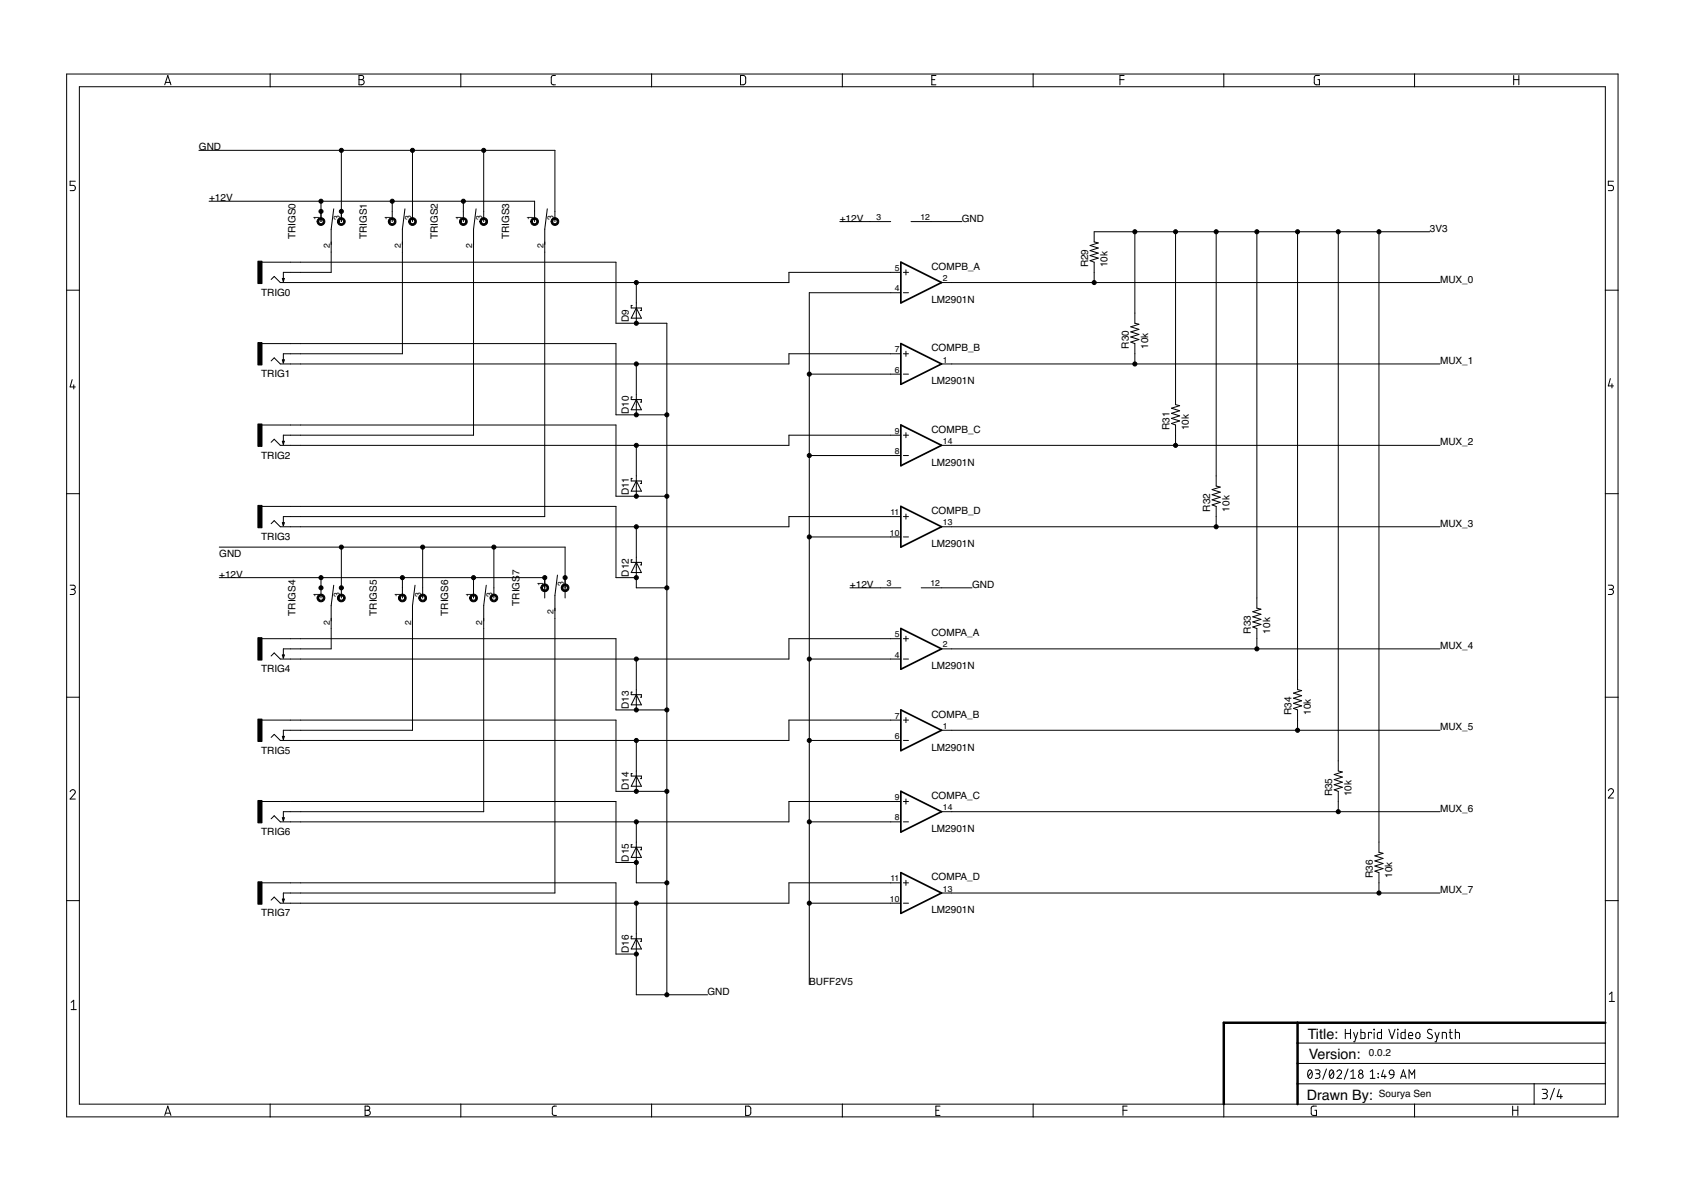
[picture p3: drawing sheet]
<svg xmlns="http://www.w3.org/2000/svg" width="420mm" height="297mm" viewBox="0 0 420 297" stroke-linecap="round" stroke-linejoin="round" font-family="sans-serif">
<path d="M224.9 65.4l10.2 5.1-10.2 5.1zM224.9 85.8l10.2 5-10.2 5.1zM224.9 106.1l10.2 5.1-10.2 5zM224.9 126.4l10.2 5.1-10.2 5.1zM224.9 156.9l10.2 5.1-10.2 5zM224.9 177.2l10.2 5.1-10.2 5.1zM224.9 197.5l10.2 5.1-10.2 5.1zM224.9 217.8l10.2 5.1-10.2 5.1z" fill="none" stroke="#000" stroke-width=".42"/>
<g fill="none" stroke="#000" stroke-width=".25">
<path d="M16.6 18.5h387.3v260.3h-387.3zM67.4 18.5v3.2M89.6 18.8h.7a.52 .52 0 0 1 .5 .6 .52 .52 0 0 1-.5 .5 .65 .65 0 0 1 .6 .6 .65 .65 0 0 1-.6 .7h-.7zM89.6 19.9h.7M115 18.5v3.2M138.7 18.8l-.9 .1-.2 .4v1.5l.4 .3 .7 .1M162.7 18.5v3.2M184.9 18.8l.8 .1 .4 .4v1.4l-.4 .4-.8 .1zM210.3 18.5v3.2M232.6 19.9h.8M233.7 18.8h-1.1v2.4h1.1M257.9 18.5v3.2"/>
<path d="M279.6 19.9h1M280.6 18.8h-1v2.4M305.5 18.5v3.2M329.4 18.8l-1 .1-.3 .3v1.6l.4 .3 .9 .1v-1.3h-.4M353.1 18.5v3.2M377.9 18.8v2.4M377.9 19.9h1.3M379.2 18.8v2.4M19.8 21.7h381v253.9h-381zM41.1 21.2l.8-2.4 .8 2.4M41.3 20.6h1.2M49.7 37.5h88.8v17.8"/>
<path d="M85.2 37.5v17.8M103 37.5v17.8M120.8 37.5v17.8M18.8 45.2h-1.3v1.1h.8a.67 .67 0 0 1 .5 .6 .67 .67 0 0 1-.5 .7h-.8M52.2 50.2h81.3v5.1M80.1 50.2v5.1M83.3 52.1l-.6 5.1v10.8h-12v2.3M97.9 50.2v5.1M101.1 52.1l-.6 5.1v31.1h-29.8v2.3M115.7 50.2v5.1M118.9 52.1l-.7 5.1v51.4h-47.5v2.3M136.6 52.1l-.6 5.1v71.7h-65.3v2.3"/>
<path d="M209.7 55.3h12.7M227.4 55.3h12.7M283.3 57.8v22.9l1 .2-2 .7 2 .6-2 .6 2 .7-2 .6 2 .7-2 .6 1 .4v5M293.5 57.8v43.2l1 .3-2 .6 2 .6-2 .7 2 .6-2 .6 2 .7-2 .6 1 .4v5.1M303.6 57.8v63.5l1 .3-2 .6 2 .7-2 .6 2 .6-2 .7 2 .6-2 .6 1 .4v5.1M313.8 57.8v94l1 .3-2 .6 2 .6-2 .7 2 .6-2 .6 2 .7-2 .6 1 .4v5.1M323.9 57.8v114.3l1.1 .3-2.1 .6 2.1 .7-2.1 .6 2.1 .6-2.1 .7 2.1 .6-2.1 .6 1 .4v5.1M334.1 57.8v134.6l1 .3-2 .6 2 .7-2 .6 2 .6-2 .7 2 .6-2 .6 1 .4v5.1M344.3 57.8v154.9l1 .3-2.1 .6 2.1 .7-2.1 .6 2.1 .6-2.1 .7 2.1 .6-2.1 .6 1.1 .4v5.1M357 57.8h-83.8v2.6l1 .2-2.1 .7 2.1 .6-2.1 .6 2.1 .7-2.1 .6 2.1 .6-2.1 .7 1.1 .3v5.1M402.8 45.2h-1.3v1.1h.8a.67 .67 0 0 1 .5 .6 .67 .67 0 0 1-.5 .7h-.8M16.6 72.4h3.2"/>
<path d="M65.4 65.4h88.4v15.3h12.7v167.6M70.5 69.5h.5l-.3 .8zM157.8 76.2h-.2v.7h2.5v.6h-.2M158.9 76.9l1.2 2.5h-2.5zM158.9 70.5v10.2M224.9 68h-27.9v2.5h-127l-1.5-1.5-.8 .8M224.9 73.1h-22.9v172.7M225.5 68h1.3M225.5 73.1h1.3M226.2 67.4v1.2M235.1 70.5h124.4M400.8 72.4h3.1"/>
<path d="M18 94.8l-.5 1.8h1.3M18.4 96.1v1M65.4 85.8h88.4v17.7h12.7M70.5 89.8h.5l-.3 .8zM157.8 99.1h-.2v.6h2.5v.7h-.2M158.9 90.8v12.7M158.9 99.7l1.2 2.6h-2.5zM202 93.4h22.9M224.9 88.3h-27.9v2.5h-127l-1.5-1.5-.8 .8M225.5 88.3h1.3M225.5 93.4h1.3M226.2 87.7v1.2"/>
<path d="M235.1 90.8h124.4M402 94.5l-.5 1.8h1.3M402.4 95.8v1M65.4 106.1h88.4v17.8h12.7M70.5 110.2h.5l-.3 .7zM157.8 119.4h-.2v.7h2.5v.6h-.2M158.9 111.2v12.7M202 113.7h22.9M224.9 108.6h-27.9v2.6h-127l-1.5-1.6-.8 .8M225.5 108.6h1.3M225.5 113.7h1.3M226.2 108v1.3"/>
<path d="M235.1 111.2h124.4M16.6 123.2h3.2M54.7 136.6h86.4v12.7M65.4 126.4h88.4v17.8h5.1M70.5 130.5h.5l-.3 .7zM85.2 136.6v12.7M105.5 136.6v12.7M123.3 136.6v12.7M157.8 139.7h-.2v.7h2.5v.6h-.2M158.9 131.5v15.2h7.6M158.9 120.1l1.2 2.5h-2.5zM202 134h22.9"/>
<path d="M224.9 128.9h-27.9v2.6h-127l-1.5-1.5-.8 .7M225.5 128.9h1.3M225.5 134h1.3M226.2 128.3v1.3M235.1 131.5h124.4M400.8 123.2h3.1M17.5 146.1h.8a.52 .52 0 0 1 .5 .5 .52 .52 0 0 1-.5 .5h-.5M18.1 147.1a.65 .65 0 0 1 .7 .7 .65 .65 0 0 1-.7 .6h-.6M54.7 144.2h81.3v5.1M65.4 159.4h88.4v17.8h12.7M80.1 144.2v5.1M83.3 146.1l-.6 5.1v10.8h-12v2.3"/>
<path d="M100.5 144.2v5.1M103.6 146.1l-.6 5.1v31.1h-32.3v2.3M118.2 144.2v5.1M121.4 146.1l-.6 5.1v51.4h-50.1v2.3M139.2 143.6l-.7 5v74.3h-67.8v2.3M158.9 140.4l1.2 2.5h-2.5zM212.2 146.7h12.7M224.9 159.4h-27.9v5.1h-127l-1.5-1.5-.8 .7M225.5 159.4h1.3M226.2 158.8v1.3M230 146.7h12.7M401.5 146.1h.8a.52 .52 0 0 1 .5 .5 .52 .52 0 0 1-.5 .5h-.5"/>
<path d="M402.1 147.1a.65 .65 0 0 1 .7 .7 .65 .65 0 0 1-.7 .6h-.6M16.6 174h3.2M65.4 179.7h88.4v17.8h12.7M70.5 163.5h.5l-.3 .8zM157.8 172.8h-.2v.6h2.5v.6h-.2M158.9 164.5v12.7M158.9 173.4l1.2 2.5h-2.5zM202 164.5h22.9M224.9 179.7h-27.9v5.1h-127l-1.5-1.5-.8 .8M225.5 164.5h1.3M225.5 179.7h1.3M226.2 179.1v1.3"/>
<path d="M235.1 162h124.4M400.8 174h3.1M17.5 197.6a.64 .64 0 0 1 .9-.5 .64 .64 0 0 1 .2 1l-1.1 1.4h1.3M70.5 183.8h.5l-.3 .8zM157.8 193.1h-.2v.6h2.5v.7h-.2M158.9 184.8v12.7M158.9 193.7l1.2 2.6h-2.5zM202 184.8h22.9M225.5 184.8h1.3M226.2 199.4v1.3M235.1 182.3h124.4M401.5 197.4a.64 .64 0 0 1 .9-.5 .64 .64 0 0 1 .2 1l-1.1 1.3h1.3"/>
<path d="M65.4 200.1h88.4v15.2h5.1M70.5 204.1h.5l-.3 .8zM157.8 210.8h-.2v.7h2.5v.6h-.2M158.9 205.1v15.3h7.6M158.9 211.5l1.2 2.5h-2.5zM202 205.1h22.9M224.9 200.1h-27.9v5h-127l-1.5-1.5-.8 .8M225.5 200.1h1.3M225.5 205.1h1.3M226.2 219.7v1.3M235.1 202.6h124.4M16.6 224.8h3.2"/>
<path d="M65.4 220.4h88.4v17.7h5.1M70.5 224.4h.5l-.3 .8zM157.8 233.7h-.2v.6h2.5v.7h-.2M158.9 225.4v22.9h17.7M158.9 234.3l1.2 2.6h-2.5zM202 225.4h22.9M224.9 220.4h-27.9v5h-127l-1.5-1.5-.8 .8M225.5 220.4h1.3M225.5 225.4h1.3M235.1 222.9h124.4M400.8 224.8h3.1M17.8 250.2l.6-.5v2.3"/>
<path d="M17.8 252h1.2M335.9 256.9v2.3M335.9 258h1.2M337.1 256.9v2.3M337.9 257.7l.6 1.5M339 257.7l-.8 2.3h-.3M339.7 256.9v2.3h.9l.2-.2v-1.1l-.2-.2h-.9M342.4 258v-.3h-.8v1.5M343 256.9l.1 .1zM343 257.7v1.5M344.9 256.9v2.3h-.8l-.2-.2v-1.1l.2-.2h.8M346.7 256.9l.8 2.3 .8-2.3"/>
<path d="M348.9 256.9l.1 .1zM349 257.7v1.5M350.8 256.9v2.3h-.8l-.2-.2v-1.1l.2-.2h.8M351.6 258.5h1.1a.55 .55 0 0 0-.4-.8 .55 .55 0 0 0-.7 .5l.1 .9 1 .1M353.6 257.9l.3-.2 .5 .2 .1 .8a.53 .53 0 0 1-.5 .6 .53 .53 0 0 1-.6-.6zM357.5 257.1a.58 .58 0 0 0-.9-.1 .58 .58 0 0 0 0 .9l.8 .4a.59 .59 0 0 1 0 .9 .59 .59 0 0 1-.9-.1l-.2-.2M358.2 257.7l.6 1.5M359.3 257.7l-.8 2.3h-.3M360.1 259.2v-1.5l.9 .1 .1 1.4M361.8 257.7h.8M362 256.9v2l.2 .2 .4 .1M363.3 257.7l1 .1 .1 1.4"/>
<path d="M363.3 256.9v2.3M401.8 248.2l.6-.6v2.4M401.8 250h1.3M41.1 278.4l.8-2.3 .8 2.3M41.3 277.9h1.2M67.4 275.6v3.2M91.1 276.1h.7a.52 .52 0 0 1 .5 .5 .52 .52 0 0 1-.5 .5 .65 .65 0 0 1 .7 .7 .65 .65 0 0 1-.7 .6h-.7zM91.1 277.1h.7M115 275.6v3.2M138.9 276.1h-.7l-.3 .5v1.5l.3 .3h.7M162.7 275.6v3.2M186.1 276.1h.9l.4 .4v1.5l-.4 .4h-.9z"/>
<path d="M210.3 275.6v3.2M233.6 277.1h.8M234.7 276.1h-1.1v2.3h1.1M257.9 275.6v3.2M280.4 277.1h1M281.4 276.1h-1v2.3M305.5 275.6v3.2M323.9 270.5h76.9M323.9 265.5h76.9M323.9 260.4h76.9M326.7 267.2l.2-.1a.86 .86 0 0 1 .7 1.3 .6 .6 0 0 1-.6 .8 .6 .6 0 0 1-.5-.8zM327.5 267.5l-.9 1.2"/>
<path d="M328.4 267.1h.7a.48 .48 0 0 1 .4 .4 .48 .48 0 0 1-.4 .5h-.5M328.7 276.1h-1l-.3 .3-.1 1.5 .3 .4 1.1 .1v-1.3h-.4M329 268a.58 .58 0 0 1 .5 .6 .58 .58 0 0 1-.5 .6h-.6M331.2 266.8l-1 2.6M332.1 267.2l.1-.1a.86 .86 0 0 1 .8 1.3 .6 .6 0 0 1-.6 .8 .6 .6 0 0 1-.5-.8zM332.9 267.5l-1 1.2M333.8 267.5a.58 .58 0 0 1 .8-.4 .58 .58 0 0 1 .2 .9l-1 1.2h1.1M336.5 266.8l-.9 2.6M337.2 269.2h1.2M337.2 267.5l.6-.4v2.1M342.1 269.2h1.2M342.1 267.5l.6-.4v2.1"/>
<path d="M344 267.9l.1 .2zM344 268.9l.1 .1zM345.4 267.1l-.5 1.6h1.2M345.7 268.2v1M347 267.3l.3-.2 .6 .2 .1 .9-1-.1-.2-.3zM348 268.2l-.3 .7-.7 .3M349.7 269.2l.7-2.1 .6 2.1M349.8 268.6h1.1M351.8 269.2v-2.1l.7 1.1 .7-1.1v2.1M353.1 275.6v3.2M377.6 277.1h1.3M377.6 276.1v2.3"/>
<path d="M378.9 276.1v2.3M383 270.5v5.1M385 271.9h.8a.52 .52 0 0 1 .5 .5 .52 .52 0 0 1-.5 .5h-.5M385.7 272.9a.65 .65 0 0 1 .6 .7 .65 .65 0 0 1-.6 .6h-.7M388 271.7l-1 2.8M389.3 271.9l-.6 1.8h1.4M389.7 273.2v1"/>
<circle cx="339.7" cy="268.6" r=".58"/>
<circle cx="339.7" cy="267.5" r=".47"/>
</g>
<path d="M64.4 65.2h1v5.6h-1zM64.4 85.5h1v5.6h-1zM64.4 105.8h1v5.6h-1zM64.4 126.2h1v5.5h-1zM64.4 159.2h1v5.6h-1zM64.4 179.5h1v5.6h-1zM64.4 199.8h1v5.6h-1zM64.4 220.1h1v5.6h-1z" fill="#000" stroke="#000" stroke-width=".25"/>
<path d="M323.9 255.3v20.3M400.8 255.3h-95.3v20.3" fill="none" stroke="#000" stroke-width=".61"/>
<g fill="#000" stroke="#000" stroke-width=".25">
<path d="M79.4 54.7a.97 .97 0 0 1 1.5 .1 .97 .97 0 0 1-.5 1.4 .97 .97 0 0 1-1.2-.9h.4a.56 .56 0 0 1 .7-.6 .56 .56 0 0 1 .2 .9 .56 .56 0 0 1-.9-.1v-.2h-.4z" fill-rule="evenodd"/>
<path d="M84.5 54.7a.97 .97 0 0 1 1.5 .1 .97 .97 0 0 1-.5 1.4 .97 .97 0 0 1-1.3-.9h.4a.56 .56 0 0 1 .8-.6 .56 .56 0 0 1 .2 .9 .56 .56 0 0 1-.9-.1l-.1-.2h-.4z" fill-rule="evenodd"/>
<path d="M97.2 54.7a.96 .96 0 0 1 1.5 .1 .96 .96 0 0 1-.5 1.4 .96 .96 0 0 1-1.3-.9h.4a.56 .56 0 0 1 .8-.6 .56 .56 0 0 1 .2 .9 .56 .56 0 0 1-.9-.1l-.1-.2h-.4z" fill-rule="evenodd"/>
<path d="M102.2 54.7a.96 .96 0 0 1 1.6 .1 .96 .96 0 0 1-.5 1.4 .96 .96 0 0 1-1.3-.9h.4a.56 .56 0 0 1 .8-.6 .56 .56 0 0 1 .2 .9 .56 .56 0 0 1-.9-.1l-.1-.2h-.4z" fill-rule="evenodd"/>
<path d="M114.9 54.7a.96 .96 0 0 1 1.6 0 .96 .96 0 0 1-.5 1.5 .96 .96 0 0 1-1.3-.9h.4a.56 .56 0 0 1 .8-.5 .56 .56 0 0 1 .1 1 .56 .56 0 0 1-.9-.3v-.2h-.4z" fill-rule="evenodd"/>
<path d="M120 54.7a.96 .96 0 0 1 1.5 0 .96 .96 0 0 1-.4 1.5 .96 .96 0 0 1-1.3-.9h.4a.56 .56 0 0 1 .8-.5 .56 .56 0 0 1 .1 1 .56 .56 0 0 1-.9-.3v-.2h-.4z" fill-rule="evenodd"/>
<path d="M132.7 54.7a.96 .96 0 0 1 1.5 0 .96 .96 0 0 1-.4 1.5 .96 .96 0 0 1-1.3-.9h.4a.56 .56 0 0 1 .8-.5 .56 .56 0 0 1 .1 1 .56 .56 0 0 1-.9-.3v-.2h-.4z" fill-rule="evenodd"/>
<path d="M137.8 54.7a.96 .96 0 0 1 1.5 0 .96 .96 0 0 1-.5 1.5 .96 .96 0 0 1-1.2-.9h.4a.56 .56 0 0 1 .8-.5 .56 .56 0 0 1 .1 1 .56 .56 0 0 1-.9-.3v-.2h-.4z" fill-rule="evenodd"/>
<path d="M79.4 148.7a.97 .97 0 0 1 1.5 0 .97 .97 0 0 1-.5 1.5 .97 .97 0 0 1-1.2-.9h.4a.56 .56 0 0 1 .7-.6 .56 .56 0 0 1 .2 .9 .56 .56 0 0 1-.9-.2v-.1h-.4z" fill-rule="evenodd"/>
<path d="M84.5 148.7a.97 .97 0 0 1 1.5 0 .97 .97 0 0 1-.5 1.5 .97 .97 0 0 1-1.3-.9h.4a.56 .56 0 0 1 .8-.6 .56 .56 0 0 1 .2 .9 .56 .56 0 0 1-.9-.2l-.1-.1h-.4z" fill-rule="evenodd"/>
<path d="M99.7 148.7a.96 .96 0 0 1 1.5 0 .96 .96 0 0 1-.5 1.5 .96 .96 0 0 1-1.2-.9h.4a.56 .56 0 0 1 .7-.6 .56 .56 0 0 1 .3 .9 .56 .56 0 0 1-1-.2v-.1h-.4z" fill-rule="evenodd"/>
<path d="M104.8 148.7a.96 .96 0 0 1 1.5 0 .96 .96 0 0 1-.5 1.5 .96 .96 0 0 1-1.2-.9h.4a.56 .56 0 0 1 .7-.6 .56 .56 0 0 1 .2 .9 .56 .56 0 0 1-.9-.2v-.1h-.4z" fill-rule="evenodd"/>
<path d="M117.5 148.7a.96 .96 0 0 1 1.5 0 .96 .96 0 0 1-.5 1.5 .96 .96 0 0 1-1.2-.9h.4a.56 .56 0 0 1 .8-.5 .56 .56 0 0 1 .1 .9 .56 .56 0 0 1-.9-.3v-.1h-.4z" fill-rule="evenodd"/>
<path d="M122.5 148.7a.96 .96 0 0 1 1.6 0 .96 .96 0 0 1-.5 1.5 .96 .96 0 0 1-1.3-.9h.4a.56 .56 0 0 1 .8-.5 .56 .56 0 0 1 .2 .9 .56 .56 0 0 1-.9-.3l-.1-.1h-.4z" fill-rule="evenodd"/>
<path d="M135.2 146.1a.96 .96 0 0 1 1.6 0 .96 .96 0 0 1-.5 1.5 .96 .96 0 0 1-1.3-.9h.4a.56 .56 0 0 1 .8-.5 .56 .56 0 0 1 .2 1 .56 .56 0 0 1-.9-.3l-.1-.2h-.4z" fill-rule="evenodd"/>
<path d="M140.3 146.1a.96 .96 0 0 1 1.6 0 .96 .96 0 0 1-.5 1.5 .96 .96 0 0 1-1.3-.9h.4a.56 .56 0 0 1 .8-.5 .56 .56 0 0 1 .1 1 .56 .56 0 0 1-.9-.3v-.2h-.4z" fill-rule="evenodd"/>
<circle cx="85.2" cy="37.5" r=".51"/>
<circle cx="103" cy="37.5" r=".51"/>
<circle cx="120.8" cy="37.5" r=".51"/>
<circle cx="80.1" cy="50.2" r=".51"/>
<circle cx="80.1" cy="52.8" r=".51"/>
<circle cx="85.2" cy="52.8" r=".51"/>
<circle cx="97.9" cy="50.2" r=".51"/>
<circle cx="115.7" cy="50.2" r=".51"/>
<circle cx="283.3" cy="57.8" r=".51"/>
<circle cx="293.5" cy="57.8" r=".51"/>
<circle cx="303.6" cy="57.8" r=".51"/>
<circle cx="313.8" cy="57.8" r=".51"/>
<circle cx="323.9" cy="57.8" r=".51"/>
<circle cx="334.1" cy="57.8" r=".51"/>
<circle cx="344.3" cy="57.8" r=".51"/>
<circle cx="158.9" cy="70.5" r=".51"/>
<circle cx="273.2" cy="70.5" r=".51"/>
<circle cx="158.9" cy="80.7" r=".51"/>
<circle cx="158.9" cy="90.8" r=".51"/>
<circle cx="202" cy="93.4" r=".51"/>
<circle cx="283.3" cy="90.8" r=".51"/>
<circle cx="158.9" cy="111.2" r=".51"/>
<circle cx="158.9" cy="103.5" r=".51"/>
<circle cx="166.5" cy="103.5" r=".51"/>
<circle cx="202" cy="113.7" r=".51"/>
<circle cx="293.5" cy="111.2" r=".51"/>
<circle cx="85.2" cy="136.6" r=".51"/>
<circle cx="105.5" cy="136.6" r=".51"/>
<circle cx="123.3" cy="136.6" r=".51"/>
<circle cx="158.9" cy="123.9" r=".51"/>
<circle cx="158.9" cy="131.5" r=".51"/>
<circle cx="166.5" cy="123.9" r=".51"/>
<circle cx="202" cy="134" r=".51"/>
<circle cx="303.6" cy="131.5" r=".51"/>
<circle cx="80.1" cy="144.2" r=".51"/>
<circle cx="80.1" cy="146.7" r=".51"/>
<circle cx="85.2" cy="146.7" r=".51"/>
<circle cx="100.5" cy="144.2" r=".51"/>
<circle cx="118.2" cy="144.2" r=".51"/>
<circle cx="136" cy="144.2" r=".51"/>
<circle cx="141.1" cy="144.2" r=".51"/>
<circle cx="158.9" cy="144.2" r=".51"/>
<circle cx="166.5" cy="146.7" r=".51"/>
<circle cx="158.9" cy="164.5" r=".51"/>
<circle cx="158.9" cy="177.2" r=".51"/>
<circle cx="166.5" cy="177.2" r=".51"/>
<circle cx="202" cy="164.5" r=".51"/>
<circle cx="313.8" cy="162" r=".51"/>
<circle cx="158.9" cy="197.5" r=".51"/>
<circle cx="158.9" cy="184.8" r=".51"/>
<circle cx="166.5" cy="197.5" r=".51"/>
<circle cx="202" cy="184.8" r=".51"/>
<circle cx="323.9" cy="182.3" r=".51"/>
<circle cx="158.9" cy="215.3" r=".51"/>
<circle cx="158.9" cy="205.1" r=".51"/>
<circle cx="202" cy="205.1" r=".51"/>
<circle cx="334.1" cy="202.6" r=".51"/>
<circle cx="158.9" cy="225.4" r=".51"/>
<circle cx="158.9" cy="238.1" r=".51"/>
<circle cx="166.5" cy="220.4" r=".51"/>
<circle cx="202" cy="225.4" r=".51"/>
<circle cx="344.3" cy="222.9" r=".51"/>
<circle cx="166.5" cy="248.3" r=".51"/>
</g>
<g font-size="3.6">
<text x="326.5" y="259.2">Title:</text>
<text x="326.7" y="264.3">Version:</text>
<text x="326.2" y="274.5">Drawn By:</text>
</g>
<g font-size="2.5">
<text x="49.7" y="37.5">GND</text>
<text x="52.2" y="50.2">+12V</text>
<text x="73.8" y="59.7" transform="rotate(-90 73.8 59.7)">TRIGS0</text>
<text x="91.6" y="59.7" transform="rotate(-90 91.6 59.7)">TRIGS1</text>
<text x="109.3" y="59.7" transform="rotate(-90 109.3 59.7)">TRIGS2</text>
<text x="127.1" y="59.7" transform="rotate(-90 127.1 59.7)">TRIGS3</text>
<text x="209.7" y="55.3">+12V</text>
<text x="240.1" y="55.3">GND</text>
<text x="357" y="57.8">3V3</text>
<text x="232.5" y="67.4">COMPB_A</text>
<text x="271.6" y="66.7" transform="rotate(-90 271.6 66.7)">R29</text>
<text x="276.4" y="66.7" transform="rotate(-90 276.4 66.7)">10k</text>
<text x="359.5" y="70.5">MUX_0</text>
<text x="65.2" y="73.8">TRIG0</text>
<text x="232.5" y="75.6">LM2901N</text>
<text x="157" y="80.4" transform="rotate(-90 157 80.4)">D9</text>
<text x="232.5" y="87.7">COMPB_B</text>
<text x="281.8" y="87" transform="rotate(-90 281.8 87)">R30</text>
<text x="286.6" y="87" transform="rotate(-90 286.6 87)">10k</text>
<text x="65.2" y="94.2">TRIG1</text>
<text x="232.5" y="95.9">LM2901N</text>
<text x="359.5" y="90.9">MUX_1</text>
<text x="157" y="103.3" transform="rotate(-90 157 103.3)">D10</text>
<text x="232.5" y="108">COMPB_C</text>
<text x="292" y="107.4" transform="rotate(-90 292 107.4)">R31</text>
<text x="296.8" y="107.4" transform="rotate(-90 296.8 107.4)">10k</text>
<text x="359.5" y="111.2">MUX_2</text>
<text x="65.2" y="114.5">TRIG2</text>
<text x="232.5" y="116.3">LM2901N</text>
<text x="157" y="123.6" transform="rotate(-90 157 123.6)">D11</text>
<text x="232.5" y="128.3">COMPB_D</text>
<text x="302.1" y="127.7" transform="rotate(-90 302.1 127.7)">R32</text>
<text x="306.9" y="127.7" transform="rotate(-90 306.9 127.7)">10k</text>
<text x="359.5" y="131.5">MUX_3</text>
<text x="65.2" y="134.8">TRIG3</text>
<text x="232.5" y="136.6">LM2901N</text>
<text x="54.7" y="139.1">GND</text>
<text x="129.7" y="143.5" transform="rotate(-90 129.7 143.5)">7</text>
<text x="157" y="143.9" transform="rotate(-90 157 143.9)">D12</text>
<text x="54.7" y="144.2">+12V</text>
<text x="212.2" y="146.7">+12V</text>
<text x="242.7" y="146.7">GND</text>
<text x="73.8" y="153.7" transform="rotate(-90 73.8 153.7)">TRIGS4</text>
<text x="94.1" y="153.7" transform="rotate(-90 94.1 153.7)">TRIGS5</text>
<text x="111.9" y="153.7" transform="rotate(-90 111.9 153.7)">TRIGS6</text>
<text x="129.7" y="151.2" transform="rotate(-90 129.7 151.2)">TRIGS</text>
<text x="232.5" y="158.8">COMPA_A</text>
<text x="312.3" y="158.2" transform="rotate(-90 312.3 158.2)">R33</text>
<text x="317.1" y="158.2" transform="rotate(-90 317.1 158.2)">10k</text>
<text x="359.5" y="162">MUX_4</text>
<text x="65.2" y="167.8">TRIG4</text>
<text x="232.5" y="167">LM2901N</text>
<text x="157" y="176.9" transform="rotate(-90 157 176.9)">D13</text>
<text x="232.5" y="179.1">COMPA_B</text>
<text x="322.4" y="178.5" transform="rotate(-90 322.4 178.5)">R34</text>
<text x="327.2" y="178.5" transform="rotate(-90 327.2 178.5)">10k</text>
<text x="359.5" y="182.3">MUX_5</text>
<text x="65.2" y="188.1">TRIG5</text>
<text x="232.5" y="187.4">LM2901N</text>
<text x="157" y="197.3" transform="rotate(-90 157 197.3)">D14</text>
<text x="232.5" y="199.4">COMPA_C</text>
<text x="332.6" y="198.8" transform="rotate(-90 332.6 198.8)">R35</text>
<text x="337.4" y="198.8" transform="rotate(-90 337.4 198.8)">10k</text>
<text x="359.5" y="202.6">MUX_6</text>
<text x="65.2" y="208.4">TRIG6</text>
<text x="232.5" y="207.7">LM2901N</text>
<text x="157" y="215" transform="rotate(-90 157 215)">D15</text>
<text x="232.5" y="219.7">COMPA_D</text>
<text x="342.8" y="219.1" transform="rotate(-90 342.8 219.1)">R36</text>
<text x="347.6" y="219.1" transform="rotate(-90 347.6 219.1)">10k</text>
<text x="232.5" y="228">LM2901N</text>
<text x="359.5" y="222.9">MUX_7</text>
<text x="65.2" y="228.8">TRIG7</text>
<text x="157" y="237.9" transform="rotate(-90 157 237.9)">D16</text>
<text x="202" y="245.8">BUFF2V5</text>
<text x="176.6" y="248.3">GND</text>
<text x="341.7" y="263.5">0.0.2</text>
<text x="344.3" y="273.7">Sourya Sen</text>
</g>
<g font-size="2.1">
<text x="79.8" y="54.9" transform="rotate(-90 79.8 54.9)">1</text>
<text x="84.9" y="54.9" transform="rotate(-90 84.9 54.9)">3</text>
<text x="97.6" y="54.9" transform="rotate(-90 97.6 54.9)">1</text>
<text x="102.6" y="54.9" transform="rotate(-90 102.6 54.9)">3</text>
<text x="115.3" y="54.9" transform="rotate(-90 115.3 54.9)">1</text>
<text x="120.4" y="54.9" transform="rotate(-90 120.4 54.9)">3</text>
<text x="133.1" y="54.9" transform="rotate(-90 133.1 54.9)">1</text>
<text x="138.2" y="54.9" transform="rotate(-90 138.2 54.9)">3</text>
<text x="218.8" y="54.9">3</text>
<text x="229.8" y="54.9">12</text>
<text x="82.3" y="61.9" transform="rotate(-90 82.3 61.9)">2</text>
<text x="100.1" y="61.9" transform="rotate(-90 100.1 61.9)">2</text>
<text x="117.9" y="61.9" transform="rotate(-90 117.9 61.9)">2</text>
<text x="135.6" y="61.9" transform="rotate(-90 135.6 61.9)">2</text>
<text x="223.4" y="67.6">5</text>
<text x="235.4" y="70.2">2</text>
<text x="223.4" y="72.7">4</text>
<text x="223.4" y="88">7</text>
<text x="223.4" y="93">6</text>
<text x="235.4" y="90.5">1</text>
<text x="223.4" y="113.4">8</text>
<text x="223.4" y="108.3">9</text>
<text x="235.4" y="110.8">14</text>
<text x="222.3" y="128.6">11</text>
<text x="235.4" y="131.1">13</text>
<text x="222.2" y="133.7">10</text>
<text x="79.8" y="148.9" transform="rotate(-90 79.8 148.9)">1</text>
<text x="84.9" y="148.9" transform="rotate(-90 84.9 148.9)">3</text>
<text x="100.1" y="148.9" transform="rotate(-90 100.1 148.9)">1</text>
<text x="105.2" y="148.9" transform="rotate(-90 105.2 148.9)">3</text>
<text x="117.9" y="148.9" transform="rotate(-90 117.9 148.9)">1</text>
<text x="122.9" y="148.9" transform="rotate(-90 122.9 148.9)">3</text>
<text x="135.6" y="146.4" transform="rotate(-90 135.6 146.4)">1</text>
<text x="140.7" y="146.4" transform="rotate(-90 140.7 146.4)">3</text>
<text x="221.4" y="146.4">3</text>
<text x="232.3" y="146.4">12</text>
<text x="82.3" y="155.9" transform="rotate(-90 82.3 155.9)">2</text>
<text x="102.6" y="155.9" transform="rotate(-90 102.6 155.9)">2</text>
<text x="120.4" y="155.9" transform="rotate(-90 120.4 155.9)">2</text>
<text x="138.2" y="153.3" transform="rotate(-90 138.2 153.3)">2</text>
<text x="223.4" y="159.1">5</text>
<text x="235.4" y="161.6">2</text>
<text x="223.4" y="164.1">4</text>
<text x="223.4" y="179.4">7</text>
<text x="223.4" y="184.5">6</text>
<text x="235.4" y="181.9">1</text>
<text x="223.4" y="199.7">9</text>
<text x="235.4" y="202.2">14</text>
<text x="223.4" y="204.8">8</text>
<text x="222.3" y="220">11</text>
<text x="222.2" y="225.1">10</text>
<text x="235.4" y="222.6">13</text>
</g>
</svg>
